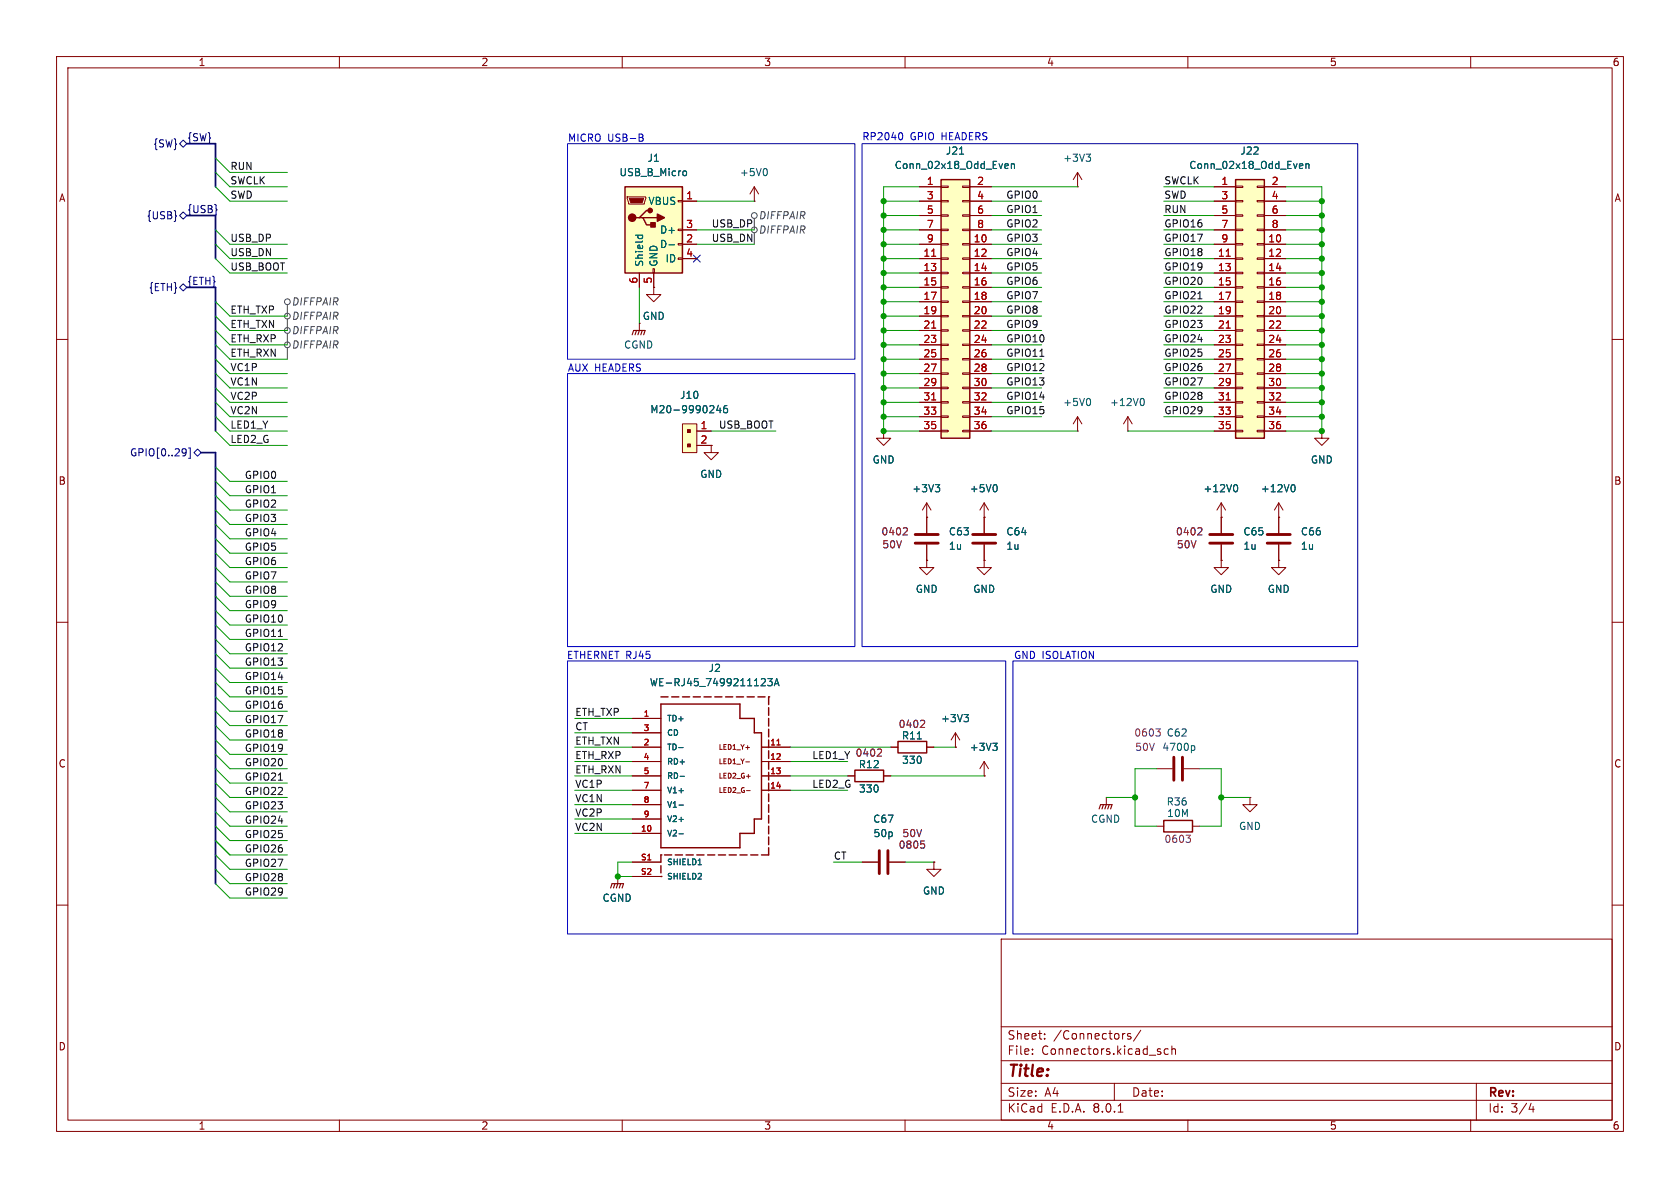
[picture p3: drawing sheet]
<svg xmlns="http://www.w3.org/2000/svg" width="297mm" height="210mm" viewBox="0 0 297 210" stroke-linecap="round" stroke-linejoin="round" font-family="sans-serif">
<g fill="none" stroke="#840000" stroke-width=".18">
<path d="M10 10h277v190h-277zM12 12h273v186h-273zM60 10v2M110 10v2M160 10v2M210 10v2M260 10v2M190.5 33h.1M190.5 30.5l-.8 1.3M190.5 30.5v2.5M190.5 30.5l.8 1.3M10 60h2"/>
<path d="M285 60h2M199.4 76.2h.1M199.4 73.7l-.8 1.2M199.4 73.7v2.5M199.4 73.7l.8 1.2M233.7 76.2v1.3h1.2l-1.2 1.2-1.3-1.2h1.3M233.7 76.2h.1M174 91.4h.1M174 88.9l-.8 1.3M174 88.9v5.3M174 96.3v2.8M174 88.9l.8 1.3"/>
<path d="M215.9 91.4h.1M215.9 99.1v1.2h1.3l-1.3 1.3-1.3-1.3h1.3M215.9 99.1h.1M215.9 88.9v5.3M215.9 96.3v2.8M215.9 88.9l-.8 1.3M215.9 88.9l.8 1.3M226.1 91.4h.1M226.1 99.1v1.2h1.2l-1.2 1.3-1.3-1.3h1.3M226.1 99.1h.1M226.1 88.9v5.3M226.1 96.3v2.8"/>
<path d="M226.1 88.9l-.8 1.3M226.1 88.9l.7 1.3M10 110h2M285 110h2M149.9 137.2h1.2M156.2 137.2h1.3M168.9 132.1h.1M168.9 129.5l-.8 1.3M168.9 129.5v2.6M168.9 129.5l.8 1.3M204.5 135.9h2.8M209.3 135.9h2.8"/>
<path d="M10 160h2M195.6 141h.1M195.6 141v1.2M204.5 146.1h1.2M210.8 146.1h1.3M221 141v1.2h1.2l-1.2 1.3-1.3-1.3h1.3M221 141h.1M285 160h2M177 166h108v32h-108zM60 198v2M110 198v2M160 198v2"/>
<path d="M177 194.5h108M177 191.5h108M177 187.5h108M177 181.5h108M182.5 186.3v.1M182.5 185.5v.1M184.7 183.6v.1M184.7 182.8v.1M197 191.5v3M197.7 196.6h.8M198.7 182.7h.2M199.9 182.8l-.4-.1-.2 .2 .1 .2 .5 .2v.3h-.6"/>
<path d="M201.7 182.1l-1.3 2M205.2 186v.3M206.5 185.5l-.4-.1-.3 .3v.4l.2 .2h.5M207.2 185.5l.2-.1 .3 .1 .1 .9M207.2 184.9v1.5M210 198v2M260 198v2M261 191.5v6.5M270.7 195l-.4 1.1h.9M271 195.6v1"/>
</g>
<path d="M192 27.2h.8l-.4 .5M192.6 27.7l.2 .3v.3l-.2 .2M201.7 70.5l.2-.1a.68 .68 0 0 1 .4 .7 .68 .68 0 0 1-.4 .6l-.2-.1M176 85.7a.79 .79 0 0 1 0 1.2M218.3 85.7h.1a.68 .68 0 0 1 .4 .6 .68 .68 0 0 1-.4 .6h-.1M228.4 85.7h.1a.68 .68 0 0 1 .5 .6 .68 .68 0 0 1-.5 .6h-.1M170.4 126.3h.8l-.4 .5M171 126.8l.2 .2v.3l-.2 .3M210.7 131.8h.3l.2 .3v.4l-.5 .2" fill="none" stroke="#006464" stroke-width=".18"/>
<path d="M172 94.5h4M172 96h4M213.9 94.5h4M213.9 96h4M224 94.5h4.1M224 96h4.1M207.5 133.9v4M209 133.9v4" fill="none" stroke="#840000" stroke-width=".51"/>
<path d="M212.2 93.3l.3 .2-.1 .3-.7 .8h.8M155.6 132.4l.2 .2v.3l-.7 .8h.7M204.3 128.8h.8l-.4 .5M204.9 129.3l.2 .3v.3l-.2 .2M209.7 147.6h.8l-.5 .5M210.2 148.1l.3 .3v.3l-.3 .2" fill="none" stroke="#840084" stroke-width=".18"/>
<path d="M194.3 143l.3-.8h2l-.3 .8M195.1 142.2l-.3 .8M195.6 142.2l-.3 .8M196.1 142.2l-.3 .8" fill="none" stroke="#840000" stroke-width=".2"/>
<path d="M151.1 136.1h5.1v2.1h-5.1zM205.7 145h5.1v2.1h-5.1z" fill="none" stroke="#840000" stroke-width=".25"/>
<path d="M218.4 31.8h5.1v45.7h-5.1z" fill="#ffffc2"/>
<g fill="none" stroke="#840000" stroke-width=".18">
<path d="M214.6 33h3.8M214.6 35.6h3.8M214.6 38.1h3.8M218.4 38h1.3v.2h-1.3zM218.4 35.4h1.3v.3h-1.3zM218.4 32.9h1.3v.2h-1.3zM222.2 38h1.3v.2h-1.3zM222.2 35.4h1.3v.3h-1.3zM222.2 32.9h1.3v.2h-1.3zM223.5 33h3.8M223.5 35.6h3.8M223.5 38.1h3.8"/>
<path d="M214.6 43.2h3.8M214.6 45.7h3.8M214.6 48.3h3.8M214.6 50.8h3.8M214.6 53.3h3.8M214.6 55.9h3.8M214.6 58.4h3.8M214.6 40.6h3.8M218.4 58.3h1.3v.2h-1.3zM218.4 55.8h1.3v.2h-1.3zM218.4 53.2h1.3v.3h-1.3zM218.4 50.7h1.3v.2h-1.3z"/>
<path d="M218.4 48.1h1.3v.3h-1.3zM218.4 45.6h1.3v.2h-1.3zM218.4 43.1h1.3v.2h-1.3zM218.4 40.5h1.3v.3h-1.3zM222.2 58.3h1.3v.2h-1.3zM222.2 55.8h1.3v.2h-1.3zM222.2 53.2h1.3v.3h-1.3zM222.2 50.7h1.3v.2h-1.3zM222.2 48.1h1.3v.3h-1.3zM222.2 45.6h1.3v.2h-1.3zM222.2 43.1h1.3v.2h-1.3zM222.2 40.5h1.3v.3h-1.3z"/>
<path d="M223.5 43.2h3.8M223.5 45.7h3.8M223.5 48.3h3.8M223.5 50.8h3.8M223.5 53.3h3.8M223.5 55.9h3.8M223.5 58.4h3.8M223.5 40.6h3.8M156.2 76.2v1.3h-1.3l1.3 1.2 1.3-1.2h-1.3M156.2 76.2h.1M214.6 61h3.8M214.6 63.5h3.8"/>
<path d="M214.6 66h3.8M214.6 68.6h3.8M214.6 71.1h3.8M214.6 73.7h3.8M214.6 76.2h3.8M218.4 76.1h1.3v.2h-1.3zM218.4 73.5h1.3v.3h-1.3zM218.4 71h1.3v.2h-1.3zM218.4 68.5h1.3v.2h-1.3zM218.4 65.9h1.3v.3h-1.3zM218.4 63.4h1.3v.2h-1.3zM218.4 60.8h1.3v.3h-1.3z"/>
<path d="M222.2 76.1h1.3v.2h-1.3zM222.2 73.5h1.3v.3h-1.3zM222.2 71h1.3v.2h-1.3zM222.2 68.5h1.3v.2h-1.3zM222.2 65.9h1.3v.3h-1.3zM222.2 63.4h1.3v.2h-1.3zM222.2 60.8h1.3v.3h-1.3zM223.5 61h3.8M223.5 63.5h3.8M223.5 66h3.8M223.5 68.6h3.8M223.5 71.1h3.8"/>
<path d="M223.5 73.7h3.8M223.5 76.2h3.8M163.8 99.1v1.2h-1.2l1.2 1.3 1.3-1.3h-1.3M163.8 99.1h.1M163.8 91.4h.1M163.8 88.9v5.3M163.8 96.3v2.8M163.8 88.9l-.7 1.3M163.8 88.9l.8 1.3M174 99.1v1.2h-1.3l1.3 1.3 1.3-1.3h-1.3M174 99.1h.1M157.5 132.1h1.2"/>
<path d="M163.8 132.1h1.3"/>
</g>
<path d="M218.4 31.8h5.1v45.7h-5.1zM158.7 131.1h5.1v2h-5.1z" fill="none" stroke="#840000" stroke-width=".25"/>
<path d="M216.8 45.3h.7M216.8 58h.7M216.8 70.7h.7" fill="none" stroke="#a90000" stroke-width=".18"/>
<path d="M229.9 28.9l.4 .1v.2l-.6 .2M230.3 29.7l-.4 .1M230.9 29.1l.1-.2 .4 .1v.8M230.9 28.9v.9M165.3 85.7h.8l-.4 .5M165.9 86.2l.2 .2v.3l-.2 .2M162.2 130.6h.7" fill="none" stroke="#006464" stroke-width=".18"/>
<path d="M161.8 94.5h4.1M161.8 96h4.1" fill="none" stroke="#840000" stroke-width=".51"/>
<path d="M160.2 93.3l.2 .2v.3l-.8 .8h.8M163.2 127.3l.3 .3-.1 .3-.7 .7h.8" fill="none" stroke="#840084" stroke-width=".18"/>
<path d="M120.6 74.9h2.6v5.1h-2.6z" fill="#ffffc2"/>
<path d="M120.6 74.9h2.6v5.1h-2.6zM123.2 76.2h2.5M123.2 78.7h2.5M125.7 78.7v1.3h1.3l-1.3 1.3-1.2-1.3h1.2M125.7 78.7h.1" fill="none" stroke="#840000" stroke-width=".18"/>
<g fill="#840000" stroke="#840000" stroke-width=".18">
<path d="M121.5 75.9h.5v.6h-.5z"/>
<path d="M121.5 78.5h.5v.5h-.5z"/>
</g>
<path d="M127 71.6l-.3 .9h.8M127.3 72.1v.9M128.5 71.7l-.4 .1a.85 .85 0 0 0 0 1.2l.5-.2v-.4l-.2-.2h-.4l-.1 .2" fill="none" stroke="#006464" stroke-width=".18"/>
<path d="M110.5 33h10.1v15.3h-10.1z" fill="#ffffc2"/>
<path d="M110.5 33h10.1v15.3h-10.1zM113 38.5h.7l.6 1.3h1.3M113.7 38.5h2.5M114.9 37.2h-.6l-1.3 1.3h-.6" fill="none" stroke="#840000" stroke-width=".25"/>
<g fill="#840000" stroke="#840000" stroke-width=".25">
<path d="M116.2 37.8l1.3 .7-1.3 .6z"/>
<path d="M115.1 39.4h.7v.7h-.7z"/>
<circle cx="111.8" cy="38.5" r=".63"/>
<circle cx="114.9" cy="37.2" r=".38"/>
</g>
<path d="M110.9 34.8h3.3v.3l-.3 1h-2.8zM119.9 35.4h.7v.3h-.7zM120.6 35.6h2.6M113 48.3v2.5M115.4 47.5h.3v.8h-.3zM115.6 48.3v2.5M119.9 45.6h.7v.2h-.7zM119.9 43.1h.7v.2h-.7zM119.9 40.5h.7v.3h-.7zM120.6 43.2h2.6M120.6 40.6h2.6M120.6 45.7h2.6" fill="none" stroke="#840000" stroke-width=".18"/>
<path d="M111.3 35.1h2.5l-.3 .7h-2z" fill="#840000" stroke="#840000" stroke-width=".18"/>
<path d="M121 30.2l.3 .1 .1 .2-.1 .4-.3 .2M112.3 41.6h1.3M112.8 41.6v.3M113.5 41.6l.1 .3M118.3 43.3h.9" fill="none" stroke="#006464" stroke-width=".18"/>
<path d="M166.4 31.8h5v45.7h-5z" fill="#ffffc2"/>
<g fill="none" stroke="#840000" stroke-width=".18">
<path d="M120.6 35.6h2.6M133.3 35.6h.1M133.3 33l-.7 1.3M133.3 33v2.6M133.3 33l.8 1.3M162.6 33h3.8M162.6 35.6h3.8M162.6 38.1h3.8M166.4 38h1.2v.2h-1.2zM166.4 35.4h1.2v.3h-1.2zM166.4 32.9h1.2v.2h-1.2zM170.2 38h1.2v.2h-1.2z"/>
<path d="M170.2 35.4h1.2v.3h-1.2zM170.2 32.9h1.2v.2h-1.2zM171.4 33h3.9M171.4 35.6h3.9M171.4 38.1h3.9M214.6 33h3.8M214.6 35.6h3.8M214.6 38.1h3.8M223.5 33h3.8M223.5 35.6h3.8M223.5 38.1h3.8M113 48.3v2.5"/>
<path d="M113 57.2v1.2M115.6 50.8v1.3h1.2l-1.2 1.2-1.3-1.2h1.3M115.6 50.8h.1M115.6 48.3v2.5M120.6 43.2h2.6M120.6 45.7h2.6M120.6 40.6h2.6M162.6 43.2h3.8M162.6 45.7h3.8M162.6 48.3h3.8M162.6 50.8h3.8M162.6 53.3h3.8"/>
<path d="M162.6 55.9h3.8M162.6 58.4h3.8M162.6 40.6h3.8M166.4 58.3h1.2v.2h-1.2zM166.4 55.8h1.2v.2h-1.2zM166.4 53.2h1.2v.3h-1.2zM166.4 50.7h1.2v.2h-1.2zM166.4 48.1h1.2v.3h-1.2zM166.4 45.6h1.2v.2h-1.2zM166.4 43.1h1.2v.2h-1.2zM166.4 40.5h1.2v.3h-1.2zM170.2 58.3h1.2v.2h-1.2z"/>
<path d="M170.2 55.8h1.2v.2h-1.2zM170.2 53.2h1.2v.3h-1.2zM170.2 50.7h1.2v.2h-1.2zM170.2 48.1h1.2v.3h-1.2zM170.2 45.6h1.2v.2h-1.2zM170.2 43.1h1.2v.2h-1.2zM170.2 40.5h1.2v.3h-1.2zM171.4 43.2h3.9M171.4 45.7h3.9M171.4 48.3h3.9M171.4 50.8h3.9M171.4 53.3h3.9"/>
<path d="M171.4 55.9h3.9M171.4 58.4h3.9M171.4 40.6h3.9M214.6 43.2h3.8M214.6 45.7h3.8M214.6 48.3h3.8M214.6 50.8h3.8M214.6 53.3h3.8M214.6 55.9h3.8M214.6 58.4h3.8M214.6 40.6h3.8M223.5 43.2h3.8"/>
<path d="M223.5 45.7h3.8M223.5 48.3h3.8M223.5 50.8h3.8M223.5 53.3h3.8M223.5 55.9h3.8M223.5 58.4h3.8M223.5 40.6h3.8M123.2 76.2h2.5M123.2 78.7h2.5M125.7 78.7h.1M156.2 76.2h.1M162.6 61h3.8"/>
<path d="M162.6 63.5h3.8M162.6 66h3.8M162.6 68.6h3.8M162.6 71.1h3.8M162.6 73.7h3.8M162.6 76.2h3.8M166.4 76.1h1.2v.2h-1.2zM166.4 73.5h1.2v.3h-1.2zM166.4 71h1.2v.2h-1.2zM166.4 68.5h1.2v.2h-1.2zM166.4 65.9h1.2v.3h-1.2zM166.4 63.4h1.2v.2h-1.2z"/>
<path d="M166.4 60.8h1.2v.3h-1.2zM170.2 76.1h1.2v.2h-1.2zM170.2 73.5h1.2v.3h-1.2zM170.2 71h1.2v.2h-1.2zM170.2 68.5h1.2v.2h-1.2zM170.2 65.9h1.2v.3h-1.2zM170.2 63.4h1.2v.2h-1.2zM170.2 60.8h1.2v.3h-1.2zM171.4 61h3.9M171.4 63.5h3.9M171.4 66h3.9M171.4 68.6h3.9"/>
<path d="M171.4 71.1h3.9M171.4 73.7h3.9M171.4 76.2h3.9M190.5 76.2h.1M190.5 73.7l-.8 1.2M190.5 73.7v2.5M190.5 73.7l.8 1.2M214.6 61h3.8M214.6 63.5h3.8M214.6 66h3.8M214.6 68.6h3.8M214.6 71.1h3.8"/>
<path d="M214.6 73.7h3.8M214.6 76.2h3.8M223.5 61h3.8M223.5 63.5h3.8M223.5 66h3.8M223.5 68.6h3.8M223.5 71.1h3.8M223.5 73.7h3.8M223.5 76.2h3.8M233.7 76.2h.1M163.8 99.1h.1M163.8 91.4h.1"/>
<path d="M163.8 91.4v2.8M163.8 96.3v2.8M174 91.4h.1M174 99.1h.1M174 91.4v2.8M174 96.3v2.8M215.9 91.4h.1M215.9 99.1h.1M215.9 91.4v2.8M215.9 96.3v2.8M226.1 91.4h.1M226.1 99.1h.1"/>
<path d="M226.1 91.4v2.8M226.1 96.3v2.8M111.8 127h5M111.8 132.1h5M111.8 134.6h5M111.8 137.2h5M111.8 139.7h5M111.8 129.5h5M131.8 132.1h.7M131.8 134.7h.7M132 137.2h.6M132 139.8h.6"/>
<path d="M134.6 132.1h5.1M134.6 134.6h5.1M134.6 137.2h5.1M134.6 139.7h5.1M149.9 137.2h1.2M156.2 137.2h1.3M157.5 132.1h1.2M163.8 132.1h1.3M168.9 132.1h.1M174 137.2h.1M174 134.6l-.8 1.3M174 134.6v2.6"/>
<path d="M174 134.6l.8 1.3M109.2 154.9h.1M109.2 154.9v1.3M111.8 147.3h5M111.8 142.2h5M111.8 144.8h5M111.8 152.4h5M111.8 154.9h5M152.4 152.4h2.8M157.2 152.4h2.8M165.1 152.4v1.3h1.3l-1.3 1.2-1.3-1.2h1.3M165.1 152.4h.1"/>
</g>
<g fill="none" stroke="#840000" stroke-width=".25">
<path d="M166.4 31.8h5v45.7h-5zM116.8 124.5h14v2.5h2.5v2.5h1.3v15.3h-1.3v2.5h-2.5v2.6h-14zM116.8 123.2h1.3M118.7 123.2h1.3M120.6 123.2h1.3M122.6 123.2h1.2M124.5 123.2h1.2M126.4 123.2h1.2M128.3 123.2h1.2M130.2 123.2h1.2M132.1 123.2h1.2M134 123.2h1.3"/>
<path d="M135.9 123.2h.1M135.9 123.2v1.4M135.9 125.1v1.4M135.9 127v1.4M135.9 128.9v1.4M135.9 132.7v1.4M135.9 134.6v1.4M135.9 136.5v1.4M116.8 154.9h.1M116.8 151.1h.1M116.8 151.1v1.3M116.8 153v1.3"/>
<path d="M117.5 151.1h1.2M119.4 151.1h1.2M121.3 151.1h1.3M123.2 151.1h1.3M125.1 151.1h1.3M127 151.1h1.3M128.9 151.1h1.3M130.8 151.1h1.3M132.7 151.1h1.3M135.9 149.9v1.2h-1.3M135.9 140.3v1.4M135.9 142.2v1.4"/>
<path d="M135.9 144.1v1.4M135.9 146.1v1.3M135.9 148v1.3"/>
</g>
<path d="M164.7 45.3h.7M164.7 58h.7M216.8 45.3h.7M216.8 58h.7M164.7 70.7h.7M216.8 70.7h.7M137.4 131.7h.5" fill="none" stroke="#a90000" stroke-width=".18"/>
<g fill="none" stroke="#006464" stroke-width=".18">
<path d="M121 30.2l.3 .1 .1 .2-.1 .4-.3 .2M135.3 29.8a.79 .79 0 0 1 0 1.3M169.6 27.2h.8M177.8 28.9l.4 .1 .1 .2-.7 .2M178.2 29.7l-.4 .1M178.8 29.1l.2-.2 .3 .1v.8M178.8 28.9v.9M229.9 28.9l.4 .1v.2l-.6 .2M230.3 29.7l-.4 .1M230.9 29.1l.1-.2 .4 .1v.8M230.9 28.9v.9M112.3 41.6h1.3"/>
<path d="M112.8 41.6v.3M113.5 41.6l.1 .3M118.3 43.3h.9M127 71.6l-.3 .9h.8M127.3 72.1v.9M128.5 71.7l-.4 .1a.85 .85 0 0 0 0 1.2l.5-.2v-.4l-.2-.2h-.4l-.1 .2M192.5 70.4a.79 .79 0 0 1 0 1.3M165.3 85.7h.8l-.4 .5M165.9 86.2l.2 .2v.3l-.2 .2M176 85.7a.79 .79 0 0 1 0 1.2M218.3 85.7h.1a.68 .68 0 0 1 .4 .6 .68 .68 0 0 1-.4 .6h-.1M228.4 85.7h.1a.68 .68 0 0 1 .5 .6 .68 .68 0 0 1-.5 .6h-.1"/>
<path d="M134.8 120h.4l.1 .3-.8 .9h.8M135.7 120h.8l-.4 .4 .4 .2v.5l-.2 .1-.6-.1M120 132.2h.8M120.2 137.2h.8M136.9 121.2l.4-1.2 .4 1.2M137 120.9h.6M162.2 130.6h.7M170.4 126.3h.8l-.4 .5M171 126.8l.2 .2v.3l-.2 .3M175.5 131.4h.8l-.4 .5M176 131.9l.3 .2v.3l-.3 .3M120 147.4h.8"/>
<path d="M120 142.3h.8M123.4 152.9h.6"/>
</g>
<path d="M111.8 59.2l.2-.8h2l-.2 .8M112.5 58.4l-.2 .8M113 58.4l-.2 .8M113.5 58.4l-.2 .8M107.9 157l.3-.8h2l-.2 .8M108.7 156.2l-.2 .8M109.2 156.2l-.2 .8M109.7 156.2l-.2 .8" fill="none" stroke="#840000" stroke-width=".2"/>
<path d="M155.4 150.4v4M157 150.4v4" fill="none" stroke="#840000" stroke-width=".51"/>
<path d="M160.2 93.3l.2 .2v.3l-.8 .8h.8M212.2 93.3l.3 .2-.1 .3-.7 .8h.8M155.6 132.4l.2 .2v.3l-.7 .8h.7M163.2 127.3l.3 .3-.1 .3-.7 .7h.8M162.8 148.7h.6M163.2 149.1l.3 .3v.3l-.3 .2" fill="none" stroke="#840084" stroke-width=".18"/>
<g fill="none" stroke="#484848" stroke-width=".18">
<path d="M133.3 38.6v2M50.8 53.8v2.1M50.8 56.4v2M50.8 58.9v2.1M50.8 61.5v2"/>
<circle cx="133.4" cy="38.1" r=".51"/>
<circle cx="50.8" cy="53.3" r=".51"/>
<circle cx="50.8" cy="58.4" r=".51"/>
<circle cx="50.8" cy="55.9" r=".51"/>
<circle cx="133.4" cy="40.6" r=".51"/>
<circle cx="50.8" cy="61" r=".51"/>
</g>
<path d="M31.1 38.1l.1 .1-.1 .1M31.7 25.4l.7-.6 .6 .6-.6 .6zM31.7 38.1l.7-.6 .6 .6-.6 .6zM31.7 50.8l.7-.6 .6 .6-.6 .6zM122.6 45.1l1.2 1.2M123.8 45.1l-1.2 1.2M32.7 79.3l.2 .1a1.07 1.07 0 0 1-.2 1.1M32.9 79.9l-.2 .2M33.3 79.2h.3v1.8h-.3M34.3 80l.6-.6 .7 .6-.7 .6z" fill="none" stroke="#000084" stroke-width=".18"/>
<path d="M211.8 52.8h.7M183.8 63h.8M49.2 112.5h.7M49.2 137.9h.7" fill="none" stroke="#0f0f0f" stroke-width=".18"/>
<path d="M100.3 25.4h50.8v38.1h-50.8zM113 23.7l.6 .1 .1 .3-.3 .2M113 24.3h.4M113.4 24.3l.3 .2v.3l-.7 .2M152.4 25.4h87.6v88.9h-87.6zM159.3 23.4a.79 .79 0 0 1 0 1.3M100.3 66h50.8v48.3h-50.8zM100.3 116.8h77.5v48.3h-77.5zM179.1 116.8h60.9v48.3h-60.9z" fill="none" stroke="#0000c2" stroke-width=".18"/>
<path d="M33 25.4h5.1v7.6M33 38.1h5.1v7.6M33 50.8h5.1v25.4M35.6 80h2.5v76.2" fill="none" stroke="#000084" stroke-width=".3"/>
<g fill="none" stroke="#009600" stroke-width=".18">
<path d="M38.1 30.5l2.5 2.5h10.2M38.1 33l2.5 2.6h10.2M38.1 27.9l2.5 2.6h10.2M123.2 35.6h10.1M156.2 35.6h6.4M156.2 38.1h6.4M162.6 33h-6.4v43.2h6.4M175.3 33h15.2M175.3 35.6h8.8M175.3 38.1h8.8M205.7 33h8.9M205.7 35.6h8.9"/>
<path d="M205.7 38.1h8.9M227.3 33h6.4v43.2h-6.4M227.3 35.6h6.4M227.3 38.1h6.4M38.1 55.9l2.5 2.5h10.2M38.1 53.3l2.5 2.6h10.2M38.1 58.4l2.5 2.6h10.2M38.1 45.7l2.5 2.6h10.2M38.1 40.6l2.5 2.6h10.2M38.1 43.2l2.5 2.5h10.2M113 50.8v6.4M123.2 43.2h10.1"/>
<path d="M123.2 40.6h10.1M156.2 58.4h6.4M156.2 55.9h6.4M156.2 48.3h6.4M156.2 53.3h6.4M156.2 50.8h6.4M156.2 43.2h6.4M156.2 45.7h6.4M156.2 40.6h6.4M175.3 58.4h8.8M175.3 55.9h8.8M175.3 48.3h8.8"/>
<path d="M175.3 53.3h8.8M175.3 50.8h8.8M175.3 43.2h8.8M175.3 45.7h8.8M175.3 40.6h8.8M205.7 58.4h8.9M205.7 55.9h8.9M205.7 48.3h8.9M205.7 53.3h8.9M205.7 50.8h8.9M205.7 43.2h8.9M205.7 45.7h8.9"/>
<path d="M205.7 40.6h8.9M227.3 58.4h6.4M227.3 55.9h6.4M227.3 48.3h6.4M227.3 53.3h6.4M227.3 50.8h6.4M227.3 43.2h6.4M227.3 45.7h6.4M227.3 40.6h6.4M38.1 73.7l2.5 2.5h10.2M38.1 71.1l2.5 2.6h10.2M38.1 68.6l2.5 2.5h10.2"/>
<path d="M38.1 66l2.5 2.6h10.2M38.1 63.5l2.5 2.5h10.2M38.1 61l2.5 2.5h10.2M38.1 76.2l2.5 2.5h10.2M125.7 76.2h11.5M156.2 73.7h6.4M156.2 71.1h6.4M156.2 61h6.4M156.2 68.6h6.4M156.2 66h6.4M156.2 63.5h6.4M175.3 76.2h15.2"/>
<path d="M175.3 73.7h8.8M175.3 71.1h8.8M175.3 61h8.8M175.3 68.6h8.8M175.3 66h8.8M175.3 63.5h8.8M199.4 76.2h15.2M205.7 73.7h8.9M205.7 71.1h8.9M205.7 61h8.9M205.7 68.6h8.9M205.7 66h8.9"/>
<path d="M205.7 63.5h8.9M227.3 73.7h6.4M227.3 71.1h6.4M227.3 61h6.4M227.3 68.6h6.4M227.3 66h6.4M227.3 63.5h6.4M38.1 85.1l2.5 2.5h10.2M38.1 82.6l2.5 2.5h10.2M38.1 90.2l2.5 2.5h10.2M38.1 87.6l2.5 2.6h10.2M38.1 95.3l2.5 2.5h10.2"/>
<path d="M38.1 92.7l2.5 2.6h10.2M38.1 97.8l2.5 2.5h10.2M38.1 102.9l2.5 2.5h10.2M38.1 108l2.5 2.5h10.2M38.1 105.4l2.5 2.6h10.2M38.1 110.5l2.5 2.5h10.2M38.1 113l2.5 2.6h10.2M38.1 115.6l2.5 2.5h10.2M38.1 118.1l2.5 2.6h10.2M38.1 100.3l2.5 2.6h10.2M38.1 138.4l2.5 2.6h10.2M38.1 133.4l2.5 2.5h10.2"/>
<path d="M38.1 128.3l2.5 2.5h10.2M38.1 130.8l2.5 2.6h10.2M38.1 123.2l2.5 2.5h10.2M38.1 120.7l2.5 2.5h10.2M38.1 135.9l2.5 2.5h10.2M38.1 125.7l2.5 2.6h10.2M101.6 137.2h10.2M101.6 132.1h10.2M101.6 129.5h10.2M101.6 127h10.2M101.6 134.6h10.2M101.6 139.7h10.2"/>
<path d="M139.7 137.2h10.2M139.7 132.1h17.8M139.7 134.6h10.2M139.7 139.7h10.2M157.5 137.2h16.5M165.1 132.1h3.8M204.5 135.9h-3.8v10.2h3.8M212.1 135.9h3.8v10.2h-3.8M38.1 143.5l2.5 2.6h10.2M38.1 156.2l2.5 2.6h10.2M38.1 153.7l2.5 2.5h10.2M38.1 146.1l2.5 2.5h10.2"/>
<path d="M38.1 148.6l2.5 2.5h10.2M38.1 151.1l2.5 2.6h10.2M38.1 141l2.5 2.5h10.2M101.6 147.3h10.2M101.6 142.2h10.2M101.6 144.8h10.2M111.8 152.4h-2.6v2.5h2.6M147.3 152.4h5.1M160 152.4h5.1M195.6 141h5.1M215.9 141h5.1"/>
</g>
<g fill="#009600" stroke="#009600" stroke-width=".18">
<circle cx="156.2" cy="68.6" r=".46"/>
<circle cx="156.2" cy="73.7" r=".46"/>
<circle cx="156.2" cy="71.1" r=".46"/>
<circle cx="200.7" cy="141" r=".46"/>
<circle cx="215.9" cy="141" r=".46"/>
<circle cx="233.7" cy="61" r=".46"/>
<circle cx="233.7" cy="66" r=".46"/>
<circle cx="233.7" cy="63.5" r=".46"/>
<circle cx="233.7" cy="68.6" r=".46"/>
<circle cx="233.7" cy="73.7" r=".46"/>
<circle cx="233.7" cy="76.2" r=".46"/>
<circle cx="233.7" cy="71.1" r=".46"/>
<circle cx="233.7" cy="58.4" r=".46"/>
<circle cx="233.7" cy="55.9" r=".46"/>
<circle cx="233.7" cy="53.3" r=".46"/>
<circle cx="233.7" cy="50.8" r=".46"/>
<circle cx="233.7" cy="48.3" r=".46"/>
<circle cx="233.7" cy="38.1" r=".46"/>
<circle cx="233.7" cy="43.2" r=".46"/>
<circle cx="233.7" cy="40.6" r=".46"/>
<circle cx="233.7" cy="45.7" r=".46"/>
<circle cx="233.7" cy="35.6" r=".46"/>
<circle cx="156.2" cy="58.4" r=".46"/>
<circle cx="156.2" cy="61" r=".46"/>
<circle cx="109.2" cy="154.9" r=".46"/>
<circle cx="156.2" cy="35.6" r=".46"/>
<circle cx="156.2" cy="40.6" r=".46"/>
<circle cx="156.2" cy="45.7" r=".46"/>
<circle cx="156.2" cy="43.2" r=".46"/>
<circle cx="156.2" cy="38.1" r=".46"/>
<circle cx="156.2" cy="55.9" r=".46"/>
<circle cx="156.2" cy="53.3" r=".46"/>
<circle cx="156.2" cy="48.3" r=".46"/>
<circle cx="156.2" cy="50.8" r=".46"/>
<circle cx="156.2" cy="63.5" r=".46"/>
<circle cx="156.2" cy="66" r=".46"/>
<circle cx="156.2" cy="76.2" r=".46"/>
</g>
<text font-size="2.8" fill="#840000" x="178" y="190.9">Title:</text>
<g font-size="2.1" fill="#840000">
<text x="178" y="184">Sheet:</text>
<text x="186.2" y="184">/Connectors/</text>
<text x="178" y="186.7">File:</text>
<text x="184.1" y="186.7">Connectors.kicad_sch</text>
<text x="178" y="196.9">KiCad</text>
<text x="178" y="194.1">Size:</text>
<text x="184.7" y="194.1">A4</text>
<text x="185.7" y="196.9">E.D.A.</text>
<text x="193.3" y="196.9">8.0.1</text>
<text x="200" y="194.1">Date:</text>
<text x="263" y="194.3">Rev:</text>
<text x="263" y="196.9">Id:</text>
<text x="267.1" y="196.9">3/4</text>
</g>
<g font-size="1.8" fill="#840000">
<text x="35" y="11.9">1</text>
<text x="85" y="11.9">2</text>
<text x="135" y="11.9">3</text>
<text x="185" y="11.9">4</text>
<text x="235" y="11.9">5</text>
<text x="285" y="11.9">6</text>
<text x="10.3" y="35.9">A</text>
<text x="285.3" y="35.9">A</text>
<text x="10.3" y="85.9">B</text>
<text x="285.3" y="85.9">B</text>
<text x="10.3" y="135.9">C</text>
<text x="285.3" y="135.9">C</text>
<text x="10.3" y="185.9">D</text>
<text x="285.3" y="185.9">D</text>
<text x="35" y="199.9">1</text>
<text x="85" y="199.9">2</text>
<text x="135" y="199.9">3</text>
<text x="185" y="199.9">4</text>
<text x="235" y="199.9">5</text>
<text x="285" y="199.9">6</text>
</g>
<g font-size="1.8" fill="#000084">
<text x="27" y="26.3">{SW}</text>
<text x="33" y="25.1">{SW}</text>
<text x="25.9" y="39">{USB}</text>
<text x="33" y="37.8">{USB}</text>
<text x="26.2" y="51.7">{ETH}</text>
<text x="33" y="50.5">{ETH}</text>
<text x="22.9" y="80.9">GPIO[0..29]</text>
</g>
<g font-size="1.8" fill="#0000c2">
<text x="100.3" y="25.3">MICRO USB-B</text>
<text x="152.3" y="25">RP2040</text>
<text x="160.9" y="25">GPIO HEADERS</text>
<text x="100.3" y="65.9">AUX HEADERS</text>
<text x="100.1" y="116.7">ETHERNET RJ45</text>
<text x="179.2" y="116.7">GND ISOLATION</text>
</g>
<g font-size="1.8" fill="#006464">
<text x="114.4" y="28.8">J1</text>
<text x="167.1" y="27.5">J21</text>
<text x="187.9" y="28.8">+3V3</text>
<text x="219.2" y="27.5">J22</text>
<text x="109.4" y="31.3">USB_B_Micro</text>
<text x="130.7" y="31.3">+5V0</text>
<text x="158.1" y="30.1">Conn_02x18_Odd_Even</text>
<text x="210.1" y="30.1">Conn_02x18_Odd_Even</text>
<text x="114.5" y="36.4">VBUS</text>
<text x="116.6" y="41.5">D+</text>
<text x="113.9" y="47.2" transform="rotate(-90 113.9 47.2)">Shield</text>
<text x="116.4" y="47.2" transform="rotate(-90 116.4 47.2)">GND</text>
<text x="116.6" y="44">D-</text>
<text x="117.6" y="46.6">ID</text>
<text x="113.5" y="56.7">GND</text>
<text x="110.2" y="61.8">CGND</text>
<text x="120.1" y="70.7">J10</text>
<text x="187.9" y="72">+5V0</text>
<text x="196.1" y="72">+12V0</text>
<text x="114.9" y="73.3">M20-9990246</text>
<text x="154.2" y="82.1">GND</text>
<text x="231.6" y="82.1">GND</text>
<text x="123.7" y="84.7">GND</text>
<text x="161.2" y="87.2">+3V3</text>
<text x="171.3" y="87.2">+5V0</text>
<text x="212.7" y="87.2">+12V0</text>
<text x="222.8" y="87.2">+12V0</text>
<text x="167.6" y="94.8">C63</text>
<text x="177.8" y="94.8">C64</text>
<text x="219.7" y="94.8">C65</text>
<text x="229.9" y="94.8">C66</text>
<text x="167.6" y="97.4">1u</text>
<text x="177.8" y="97.4">1u</text>
<text x="219.7" y="97.4">1u</text>
<text x="229.9" y="97.4">1u</text>
<text x="161.8" y="105">GND</text>
<text x="172" y="105">GND</text>
<text x="213.9" y="105">GND</text>
<text x="224" y="105">GND</text>
<text x="125.2" y="119">J2</text>
<text x="114.8" y="121.5">WE-RJ45_7499211123A</text>
<text x="159.3" y="130.9">R11</text>
<text x="166.3" y="127.9">+3V3</text>
<text x="206.2" y="130.4">C62</text>
<text x="151.7" y="136">R12</text>
<text x="159.4" y="135.2">330</text>
<text x="171.3" y="132.9">+3V3</text>
<text x="205.4" y="132.9">4700p</text>
<text x="151.8" y="140.3">330</text>
<text x="206.2" y="142.6">R36</text>
<text x="154.3" y="145.6">C67</text>
<text x="154.3" y="148.2">50p</text>
<text x="192.8" y="145.6">CGND</text>
<text x="206.2" y="144.6">10M</text>
<text x="218.9" y="146.9">GND</text>
<text x="106.4" y="159.6">CGND</text>
<text x="163.1" y="158.3">GND</text>
</g>
<g font-size="1.8" fill="#0f0f0f">
<text x="40.6" y="35.2">SWD</text>
<text x="40.6" y="30.1">RUN</text>
<text x="40.6" y="32.7">SWCLK</text>
<text x="177.8" y="35.2">GPIO0</text>
<text x="205.7" y="35.2">SWD</text>
<text x="205.7" y="32.7">SWCLK</text>
<text x="125.7" y="40.3">USB_DP</text>
<text x="177.8" y="37.8">GPIO1</text>
<text x="177.8" y="40.3">GPIO2</text>
<text x="205.7" y="40.3">GPIO16</text>
<text x="205.7" y="37.8">RUN</text>
<text x="40.6" y="42.8">USB_DP</text>
<text x="40.6" y="45.4">USB_DN</text>
<text x="40.6" y="47.9">USB_BOOT</text>
<text x="125.7" y="42.8">USB_DN</text>
<text x="177.8" y="45.4">GPIO4</text>
<text x="177.8" y="42.8">GPIO3</text>
<text x="177.8" y="47.9">GPIO5</text>
<text x="205.7" y="42.8">GPIO17</text>
<text x="205.7" y="47.9">GPIO19</text>
<text x="205.7" y="45.4">GPIO18</text>
<text x="177.8" y="50.5">GPIO6</text>
<text x="177.8" y="53">GPIO7</text>
<text x="205.7" y="50.5">GPIO20</text>
<text x="205.7" y="53">GPIO21</text>
<text x="40.6" y="58.1">ETH_TXN</text>
<text x="40.6" y="55.5">ETH_TXP</text>
<text x="177.8" y="55.5">GPIO8</text>
<text x="177.8" y="58.1">GPIO9</text>
<text x="205.7" y="58.1">GPIO23</text>
<text x="205.7" y="55.5">GPIO22</text>
<text x="40.6" y="63.2">ETH_RXN</text>
<text x="40.6" y="60.6">ETH_RXP</text>
<text x="40.6" y="65.7">VC1P</text>
<text x="177.8" y="63.2">GPIO11</text>
<text x="177.8" y="65.7">GPIO12</text>
<text x="177.8" y="60.6">GPIO10</text>
<text x="205.7" y="65.7">GPIO26</text>
<text x="205.7" y="63.2">GPIO25</text>
<text x="205.7" y="60.6">GPIO24</text>
<text x="40.6" y="70.8">VC2P</text>
<text x="40.6" y="68.2">VC1N</text>
<text x="177.8" y="70.8">GPIO14</text>
<text x="177.8" y="68.2">GPIO13</text>
<text x="205.7" y="70.8">GPIO28</text>
<text x="205.7" y="68.2">GPIO27</text>
<text x="40.6" y="75.9">LED1_Y</text>
<text x="40.6" y="73.3">VC2N</text>
<text x="127" y="75.9">USB_BOOT</text>
<text x="177.8" y="73.3">GPIO15</text>
<text x="205.7" y="73.3">GPIO29</text>
<text x="40.6" y="78.4">LED2_G</text>
<text x="43.2" y="89.8">GPIO2</text>
<text x="43.2" y="87.3">GPIO1</text>
<text x="43.2" y="84.7">GPIO0</text>
<text x="43.2" y="92.4">GPIO3</text>
<text x="43.2" y="94.9">GPIO4</text>
<text x="43.2" y="97.4">GPIO5</text>
<text x="43.2" y="100">GPIO6</text>
<text x="43.2" y="107.6">GPIO9</text>
<text x="43.2" y="105.1">GPIO8</text>
<text x="43.2" y="102.5">GPIO7</text>
<text x="43.2" y="112.7">GPIO11</text>
<text x="43.2" y="110.1">GPIO10</text>
<text x="43.2" y="117.8">GPIO13</text>
<text x="43.2" y="115.2">GPIO12</text>
<text x="43.2" y="120.3">GPIO14</text>
<text x="43.2" y="125.4">GPIO16</text>
<text x="43.2" y="122.8">GPIO15</text>
<text x="43.2" y="130.5">GPIO18</text>
<text x="43.2" y="127.9">GPIO17</text>
<text x="101.6" y="129.2">CT</text>
<text x="101.6" y="126.7">ETH_TXP</text>
<text x="101.6" y="131.7">ETH_TXN</text>
<text x="43.2" y="135.5">GPIO20</text>
<text x="43.2" y="133">GPIO19</text>
<text x="101.6" y="136.8">ETH_RXN</text>
<text x="101.6" y="134.3">ETH_RXP</text>
<text x="143.5" y="134.3">LED1_Y 0402</text>
<text x="43.2" y="143.2">GPIO23</text>
<text x="43.2" y="138.1">GPIO21</text>
<text x="43.2" y="140.6">GPIO22</text>
<text x="101.6" y="141.9">VC1N</text>
<text x="101.6" y="139.4">VC1P</text>
<text x="143.5" y="139.4">LED2_G</text>
<text x="43.2" y="145.7">GPIO24</text>
<text x="43.2" y="148.2">GPIO25</text>
<text x="101.6" y="144.4">VC2P</text>
<text x="101.6" y="147">VC2N</text>
<text x="43.2" y="153.3">GPIO27</text>
<text x="43.2" y="150.8">GPIO26</text>
<text x="43.2" y="155.9">GPIO28</text>
<text x="147.3" y="152.1">CT</text>
<text x="43.2" y="158.4">GPIO29</text>
</g>
<g font-size="1.8" fill="#a90000">
<text x="121.2" y="35.3">1</text>
<text x="163.8" y="32.8">1</text>
<text x="163.8" y="35.3">3</text>
<text x="172.6" y="32.8">2</text>
<text x="172.6" y="35.3">4</text>
<text x="215.8" y="32.8">1</text>
<text x="215.8" y="35.3">3</text>
<text x="224.7" y="32.8">2</text>
<text x="224.7" y="35.3">4</text>
<text x="121.2" y="40.4">3</text>
<text x="163.8" y="37.8">5</text>
<text x="163.8" y="40.4">7</text>
<text x="172.6" y="37.8">6</text>
<text x="172.6" y="40.4">8</text>
<text x="215.8" y="37.8">5</text>
<text x="215.8" y="40.4">7</text>
<text x="224.7" y="37.8">6</text>
<text x="224.7" y="40.4">8</text>
<text x="121.2" y="42.9">2</text>
<text x="121.2" y="45.5">4</text>
<text x="163.2" y="45.5">11</text>
<text x="163.8" y="42.9">9</text>
<text x="172" y="42.9">10</text>
<text x="172" y="45.5">12</text>
<text x="215.2" y="45.5">11</text>
<text x="215.8" y="42.9">9</text>
<text x="224.1" y="42.9">10</text>
<text x="224.1" y="45.5">12</text>
<text x="112.8" y="50.2" transform="rotate(-90 112.8 50.2)">6</text>
<text x="115.3" y="50.2" transform="rotate(-90 115.3 50.2)">5</text>
<text x="163.2" y="48">13</text>
<text x="163.2" y="50.5">15</text>
<text x="163.2" y="53.1">17</text>
<text x="172" y="48">14</text>
<text x="172" y="50.5">16</text>
<text x="172" y="53.1">18</text>
<text x="215.2" y="48">13</text>
<text x="215.2" y="50.5">15</text>
<text x="215.2" y="53.1">17</text>
<text x="224.1" y="48">14</text>
<text x="224.1" y="50.5">16</text>
<text x="224.1" y="53.1">18</text>
<text x="163.2" y="55.6">19</text>
<text x="163.2" y="58.2">21</text>
<text x="172" y="55.6">20</text>
<text x="172" y="58.2">22</text>
<text x="215.2" y="55.6">19</text>
<text x="215.2" y="58.2">21</text>
<text x="224.1" y="55.6">20</text>
<text x="224.1" y="58.2">22</text>
<text x="163.2" y="60.7">23</text>
<text x="163.2" y="63.2">25</text>
<text x="163.2" y="65.8">27</text>
<text x="172" y="60.7">24</text>
<text x="172" y="63.2">26</text>
<text x="172" y="65.8">28</text>
<text x="215.2" y="60.7">23</text>
<text x="215.2" y="63.2">25</text>
<text x="215.2" y="65.8">27</text>
<text x="224.1" y="60.7">24</text>
<text x="224.1" y="63.2">26</text>
<text x="224.1" y="65.8">28</text>
<text x="163.2" y="68.3">29</text>
<text x="163.2" y="70.9">31</text>
<text x="172" y="68.3">30</text>
<text x="172" y="70.9">32</text>
<text x="215.2" y="68.3">29</text>
<text x="215.2" y="70.9">31</text>
<text x="224.1" y="68.3">30</text>
<text x="224.1" y="70.9">32</text>
<text x="123.8" y="75.9">1</text>
<text x="163.2" y="73.4">33</text>
<text x="163.2" y="75.9">35</text>
<text x="172" y="73.4">34</text>
<text x="172" y="75.9">36</text>
<text x="215.2" y="73.4">33</text>
<text x="215.2" y="75.9">35</text>
<text x="224.1" y="73.4">34</text>
<text x="224.1" y="75.9">36</text>
<text x="123.8" y="78.5">2</text>
</g>
<g font-size="1.8" fill="#484848">
<text x="134" y="39">DIFFPAIR</text>
<text x="134" y="41.5">DIFFPAIR</text>
<text x="51.5" y="54.2">DIFFPAIR</text>
<text x="51.5" y="56.7">DIFFPAIR</text>
<text x="51.5" y="59.3">DIFFPAIR</text>
<text x="51.5" y="61.8">DIFFPAIR</text>
</g>
<g font-size="1.8" fill="#840084">
<text x="155.7" y="94.8">0402</text>
<text x="207.8" y="94.8">0402</text>
<text x="155.9" y="97.1">50V</text>
<text x="207.9" y="97.1">50V</text>
<text x="158.8" y="128.9">0402</text>
<text x="200.4" y="130.4">0603</text>
<text x="151.1" y="134">0402</text>
<text x="200.6" y="132.9">50V</text>
<text x="159.4" y="148.2">50V</text>
<text x="205.8" y="149.2">0603</text>
<text x="158.8" y="150.2">0805</text>
</g>
<g font-size="1.4" fill="#a90000">
<text x="113.7" y="126.7">1</text>
<text x="113.7" y="131.8">2</text>
<text x="113.7" y="129.3">3</text>
<text x="136.1" y="131.8">11</text>
<text x="113.7" y="134.4">4</text>
<text x="113.7" y="136.9">5</text>
<text x="136.1" y="134.4">12</text>
<text x="136.1" y="136.9">13</text>
<text x="113.7" y="139.4">7</text>
<text x="113.7" y="142">8</text>
<text x="136.1" y="139.4">14</text>
<text x="113.2" y="147.1">10</text>
<text x="113.7" y="144.5">9</text>
<text x="113.2" y="152.1">S1</text>
<text x="113.2" y="154.7">S2</text>
</g>
<g font-size="1.4" fill="#006464">
<text x="117.9" y="127.7">TD+</text>
<text x="117.9" y="130.3">CD</text>
<text x="117.9" y="132.8">TD-</text>
<text x="117.9" y="135.4">RD+</text>
<text x="117.9" y="137.9">RD-</text>
<text x="117.9" y="140.4">V1+</text>
<text x="117.9" y="143">V1-</text>
<text x="117.9" y="148.1">V2-</text>
<text x="117.9" y="145.5">V2+</text>
<text x="117.9" y="153.1">SHIELD1</text>
<text x="117.9" y="155.7">SHIELD2</text>
</g>
<g font-size="1.2" fill="#840000">
<text x="126.9" y="132.7">LED1_Y+</text>
<text x="126.9" y="135.3">LED1_Y-</text>
<text x="126.9" y="137.8">LED2_G+</text>
<text x="126.9" y="140.4">LED2_G-</text>
</g>
</svg>
